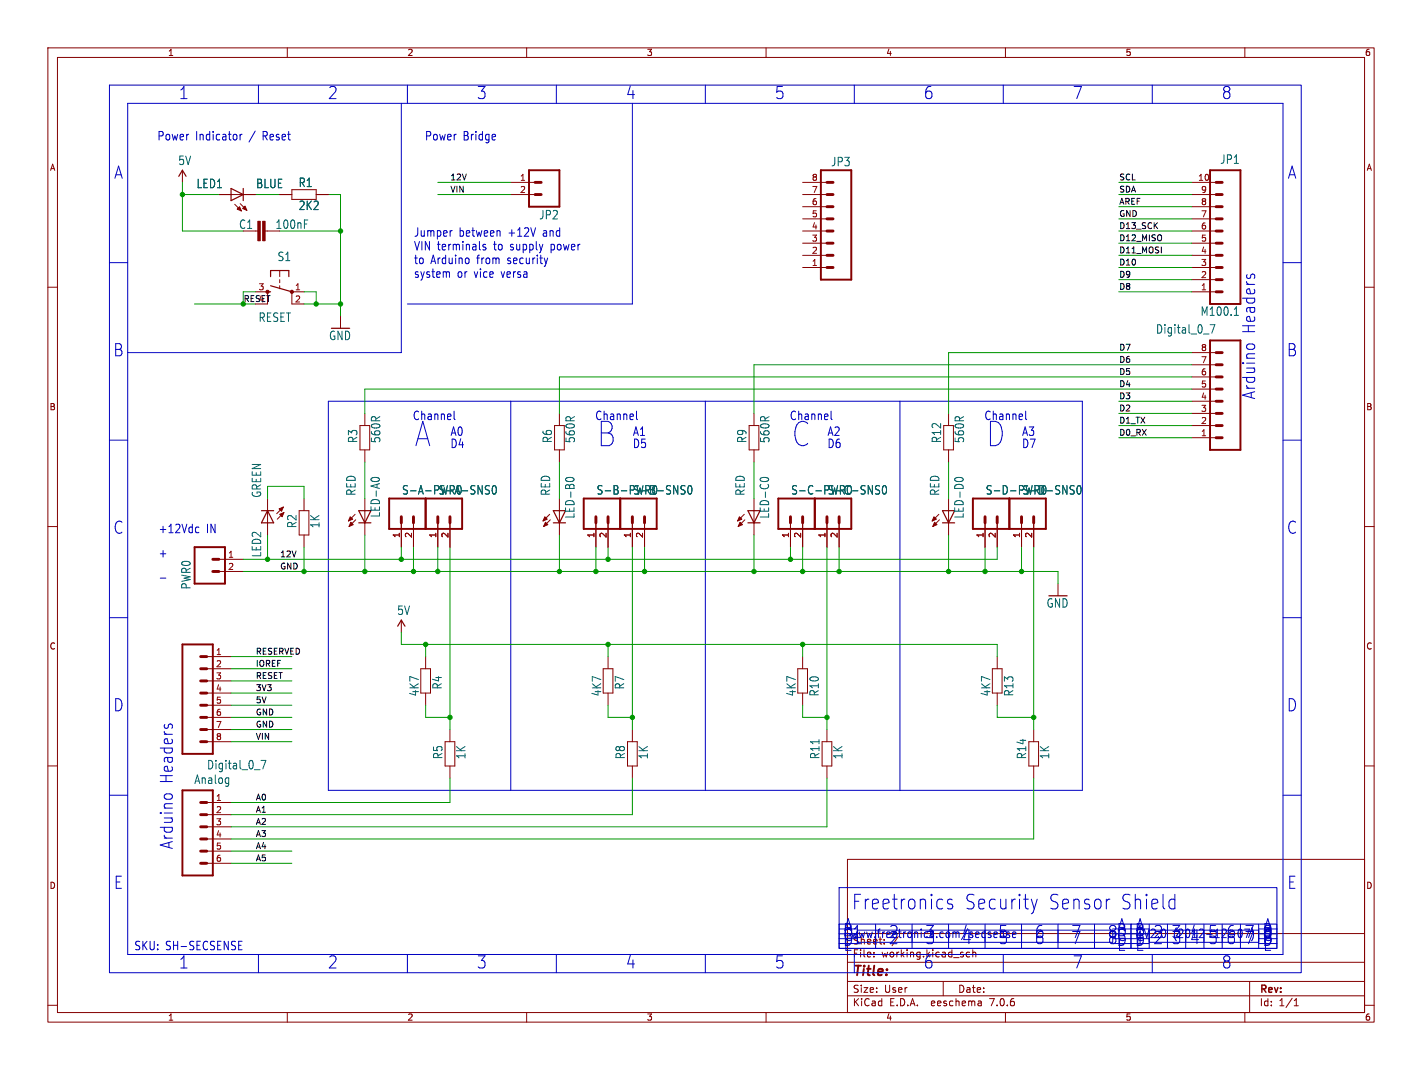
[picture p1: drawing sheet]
<svg xmlns="http://www.w3.org/2000/svg" width="297mm" height="224mm" viewBox="0 0 297 224" stroke-linecap="round" stroke-linejoin="round" font-family="sans-serif">
<g fill="none" stroke="#840000" stroke-width=".21">
<path d="M10 10h277v203.5h-277zM12 12h273v199.5h-273zM60 10v2M110 10v2M160 10v2M210 10v2M260 10v2M38.1 35.6v2.5M61 39.6h5v2.1h-5zM106.7 38.1h5.1M167.6 38.1h5.1M248.9 38.1h5.1"/>
<path d="M10 60h2M45.7 40.6h7.6M49 42.7l1.4 1.4M50.2 42.5l1.4 1.4M50.8 48.3h3M55.4 48.3h3M58.4 40.6h2.6M58.4 56.5v1.3M58.4 58.4v.7M58.4 59.7v.6M66 40.6h2.6M106.7 40.6h5.1"/>
<path d="M167.6 55.9h5.1M167.6 53.3h5.1M167.6 50.8h5.1M167.6 48.3h5.1M167.6 45.7h5.1M167.6 43.2h5.1M167.6 40.6h5.1M248.9 55.9h5.1M248.9 53.3h5.1M248.9 50.8h5.1M248.9 48.3h5.1M248.9 45.7h5.1"/>
<path d="M248.9 43.2h5.1M248.9 40.6h5.1M248.9 58.4h5.1M285 60h2M53.3 61h2.6v2.5M63.5 61h-2.5v2.5h2.5M71.1 66v2.6M248.9 61h5.1M248.9 78.7h5.1M248.9 76.2h5.1M248.9 73.7h5.1M75.2 88.9h2v5.1h-2z"/>
<path d="M76.2 86.4v2.5M76.2 94v2.5M115.8 88.9h2.1v5.1h-2.1zM116.8 86.4v2.5M116.8 94v2.5M156.5 88.9h2v5.1h-2zM157.5 86.4v2.5M157.5 94v2.5M197.1 88.9h2v5.1h-2zM198.1 86.4v2.5M198.1 94v2.5M248.9 88.9h5.1"/>
<path d="M248.9 91.4h5.1M248.9 86.4h5.1M248.9 83.8h5.1M248.9 81.3h5.1M10 110h2M45.7 116.8h5.1M45.7 119.4h5.1M55.9 104.1v7.7M59.2 105.9l-1.4 1.4M59.3 107.1l-1.4 1.4M62.5 106.7h2v5.1h-2zM63.5 104.1v2.6"/>
<path d="M63.5 111.8v2.5M74.2 107.4l-1.4 1.4M74.3 108.6l-1.4 1.4M76.2 104.1v7.7M83.8 109.2v5.1M86.4 109.2v5.1M91.4 109.2v5.1M94 109.2v5.1M114.8 107.4l-1.4 1.4M114.9 108.6l-1.4 1.4M116.8 104.1v7.7M124.5 109.2v5.1"/>
<path d="M127 109.2v5.1M132.1 109.2v5.1M134.6 109.2v5.1M155.4 107.4l-1.3 1.4M155.6 108.6l-1.4 1.4M157.5 104.1v7.7M165.1 109.2v5.1M167.6 109.2v5.1M172.7 109.2v5.1M175.3 109.2v5.1M196.1 107.4l-1.4 1.4M196.2 108.6l-1.4 1.4"/>
<path d="M198.1 104.1v7.7M205.7 109.2v5.1M208.3 109.2v5.1M213.4 109.2v5.1M215.9 109.2v5.1M285 110h2M43.2 139.7h5.1M43.2 137.2h5.1M83.8 129.5v2.6M87.9 139.7h2v5.1h-2zM88.9 137.2v2.5M126 139.7h2v5.1h-2z"/>
<path d="M127 137.2v2.5M166.6 139.7h2.1v5.1h-2.1zM167.6 137.2v2.5M207.3 139.7h2v5.1h-2zM208.3 137.2v2.5M221 121.9v2.6M10 160h2M43.2 144.8h5.1M43.2 142.2h5.1M43.2 147.3h5.1M43.2 149.9h5.1M43.2 152.4h5.1"/>
<path d="M43.2 154.9h5.1M88.9 144.8v2.5M93 154.9h2v5.1h-2zM94 152.4v2.5M127 144.8v2.5M131.1 154.9h2v5.1h-2zM132.1 152.4v2.5M167.6 144.8v2.5M171.7 154.9h2v5.1h-2zM172.7 152.4v2.5M208.3 144.8v2.5M214.9 154.9h2v5.1h-2z"/>
<path d="M215.9 152.4v2.5M285 160h2M43.2 167.6h5.1M43.2 170.2h5.1M43.2 172.7h5.1M43.2 175.3h5.1M43.2 177.8h5.1M94 160v2.6M132.1 160v2.6M172.7 160v2.6M177 179.5h108v32h-108zM215.9 160v2.6"/>
<path d="M43.2 180.3h5.1M177 195h108M182.5 199.8v.1M182.5 199v.1M187.6 195.6l-1.3 2M202.5 199l-.4-.1-.3 .3 .2 .6h.5M203.2 199l.2-.1 .3 .1 .1 .9M203.2 198.4v1.5M10 210h2M60 211.5v2M110 211.5v2M160 211.5v2"/>
<path d="M177 208h108M177 205h108M177 201h108M197 205v3M204.9 209.2l.1 .9M205 210l-.2 .1M205 209.5h-.2M210 211.5v2M260 211.5v2M261 205v6.5M270.3 210.1h.9M270.3 209l.4-.4v1.5"/>
<path d="M285 210h2"/>
</g>
<g fill="none" stroke="#840000" stroke-width=".41">
<path d="M110.5 35.6h6.3v7.6h-6.3zM171.4 35.6h6.4v22.8h-6.4zM252.7 35.6h6.4v27.9h-6.4zM252.7 71.1h6.4v22.9h-6.4zM40.6 114.3h6.4v7.6h-6.4zM81.3 104.1h15.2v6.4h-15.2zM88.9 104.1v6.4M121.9 104.1h15.3v6.4h-15.3zM129.5 104.1v6.4M162.6 104.1h15.2v6.4h-15.2zM170.2 104.1v6.4M203.2 104.1h15.2v6.4h-15.2z"/>
<path d="M210.8 104.1v6.4M38.1 134.6h6.3v22.9h-6.3zM38.1 165.1h6.3v17.8h-6.3z"/>
</g>
<g fill="none" stroke="#840000" stroke-width=".61">
<path d="M111.8 38.1h1.2M172.7 38.1h1.3M254 38.1h1.3M111.8 40.6h1.2M172.7 55.9h1.3M172.7 53.3h1.3M172.7 50.8h1.3M172.7 48.3h1.3M172.7 45.7h1.3M172.7 43.2h1.3M172.7 40.6h1.3M254 55.9h1.3"/>
<path d="M254 53.3h1.3M254 50.8h1.3M254 48.3h1.3M254 45.7h1.3M254 43.2h1.3M254 40.6h1.3M254 58.4h1.3M254 78.7h1.3M254 76.2h1.3M254 73.7h1.3M254 61h1.3M254 91.4h1.3"/>
<path d="M254 88.9h1.3M254 86.4h1.3M254 83.8h1.3M254 81.3h1.3M44.4 116.8h1.3M44.4 119.4h1.3M83.8 107.9v1.3M86.4 107.9v1.3M91.4 107.9v1.3M94 107.9v1.3M124.5 107.9v1.3M127 107.9v1.3"/>
<path d="M132.1 107.9v1.3M134.6 107.9v1.3M165.1 107.9v1.3M167.6 107.9v1.3M172.7 107.9v1.3M175.3 107.9v1.3M205.7 107.9v1.3M208.3 107.9v1.3M213.4 107.9v1.3M215.9 107.9v1.3M41.9 137.2h1.3M41.9 139.7h1.3"/>
<path d="M41.9 142.2h1.3M41.9 144.8h1.3M41.9 147.3h1.3M41.9 149.9h1.3M41.9 152.4h1.3M41.9 154.9h1.3M41.9 167.6h1.3M41.9 170.2h1.3M41.9 172.7h1.3M41.9 175.3h1.3M41.9 177.8h1.3M41.9 180.3h1.3"/>
</g>
<g fill="none" stroke="#006464" stroke-width=".21">
<path d="M63.6 45.9h.7M252.7 67.8h1l-.6 1.8M257.8 65.9h.9M258.1 64.4l.1-.3v1.8M77.5 100.1a1.23 1.23 0 0 1 1.8 0M101.6 101.4l.6 .1M101.9 102.4l.3 .3-.3 .5M103 101.5l.2-.1a1 1 0 0 1 .3 1.7l-.2 .1a1 1 0 0 1-.4-1.6zM118.2 100.4l-.1-.2a1 1 0 0 1 1.6-.3l.2 .2-.1 .3M142.5 102.3l.4 .2 .2 .4-.3 .3h-.4M142.5 101.4l.6 .1M143.9 101.5l.1-.1a1 1 0 0 1 .4 1.7l-.2 .1a1 1 0 0 1-.4-1.6z"/>
<path d="M158.8 100.2a1 1 0 0 1 1.6-.3l.1 .3M183.1 102.3l.5 .2 .1 .4-.3 .3h-.3M183.1 101.4l.6 .1M184.5 101.5l.2-.1a1 1 0 0 1 .3 1.7l-.2 .1a1 1 0 0 1-.4-1.6zM199.4 100.2a1 1 0 0 1 1.6-.3l.2 .3M223.8 102.3l.4 .2 .2 .4-.3 .3h-.4M223.8 101.4l.6 .1M225.2 101.5l.1-.1a1 1 0 0 1 .4 1.7l-.3 .1a1 1 0 0 1-.3-1.6zM54.5 158.8h1l-.6 1.8"/>
</g>
<g fill="none" stroke="#840000" stroke-width=".25">
<path d="M37.3 36.8l.8-1.2 .8 1.2M48.3 39.4l2.5 1.2-2.5 1.3zM50.8 39.4v2.5M56.5 59.7l4.5 1.3M56.5 57.8v-1.3h3.8v1.3M55.9 61h.6M54.6 106.7h2.5M55.9 106.7l1.2 2.5h-2.5zM74.9 109.2h2.6M74.9 106.7h2.6l-1.3 2.5zM115.6 109.2h2.5M115.6 106.7h2.5l-1.3 2.5z"/>
<path d="M156.2 109.2h2.5M156.2 106.7h2.5l-1.2 2.5zM196.8 109.2h2.6M196.8 106.7h2.6l-1.3 2.5zM83.1 130.8l.7-1.3 .8 1.3"/>
</g>
<g fill="#840000" stroke="#840000" stroke-width=".21">
<path d="M154.4 107.9l.5 .6-.8 .3z"/>
<path d="M154.6 109.1l.5 .5-.9 .4z"/>
<path d="M195.1 107.9l.5 .6-.9 .3z"/>
<path d="M195.2 109.1l.5 .5-.9 .4z"/>
<path d="M49.5 43.7l.5-.5 .4 .9z"/>
<path d="M50.7 43.6l.5-.5 .4 .8z"/>
<path d="M54.9 46.2h.5v4.1h-.5z"/>
<path d="M53.8 46.2h.6v4.1h-.6z"/>
<path d="M73.2 107.9l.5 .6-.9 .3z"/>
<path d="M73.3 109.1l.5 .5-.9 .4z"/>
<path d="M58.4 107.4l.9-.3-.4 .8z"/>
<path d="M58.3 106.3l.9-.4-.4 .9z"/>
<path d="M113.8 107.9l.5 .6-.9 .3z"/>
<path d="M113.9 109.1l.5 .5-.9 .4z"/>
<circle cx="61" cy="61" r=".33"/>
<circle cx="55.9" cy="61" r=".33"/>
</g>
<g fill="none" stroke="#0000c2" stroke-width=".21">
<path d="M22.9 17.8h248.9v185.4h-248.9zM54 17.8v3.8M85.1 17.8v3.8M116.2 17.8v3.8M147.3 17.8v3.8M178.4 17.8v3.8M209.5 17.8v3.8M240.7 17.8v3.8M26.7 21.6h241.3v177.8h-241.3zM50.1 28.1v1.1M50.6 28.1h-.3l-.2 .3M83.8 21.6v52.1h-57.1"/>
<path d="M132.1 21.6v41.9h-47M22.9 54.9h3.8M93.7 56.8l.2 .2v.9M94.4 48.2l-.2 .1M97.9 54.1v.8M101.4 51.1l-.3-.1-.2 .3v.2l.5 .2v.4h-.5M114.4 53.9l-.4 1.2M260.5 57.4l-.1 .2M261.2 57.6a.44 .44 0 0 1 .4-.4 .44 .44 0 0 1 .5 .4M268 54.9h3.8M260.4 72.3l.5-.4h.7l.5 .4M22.9 91.9h3.8"/>
<path d="M68.6 83.8h157.5v81.3h-157.5zM94.8 85.9v1.5l.3 .3M106.7 83.8v81.3M132.9 85.9v1.5l.3 .3M147.3 83.8v81.3M173.6 85.9v1.5l.2 .3M188 83.8v81.3M214.2 85.9v1.5l.2 .3M268 91.9h3.8M41 111.2h.5M41 110.2h.5M22.9 129h3.8"/>
<path d="M33.5 120.8h1.1M268 129h3.8M34.4 151.3l-.1 .2M35.2 151.5a.44 .44 0 0 1 .4-.3 .44 .44 0 0 1 .4 .3M22.9 166.1h3.8M34.3 166.2l.5-.4h.7l.5 .4M268 166.1h3.8M49.8 197.5h.5M49.8 198.4h.8M49.8 196.6h.8M54 199.4v3.8M85.1 199.4v3.8"/>
<path d="M116.2 199.4v3.8M147.3 199.4v3.8M175.3 185.4h91.4v12.7h-91.4zM175.3 193h60.9v5.1h-60.9zM178.4 199.4v3.8M179.1 194.3h53.3M179.1 196.8h53.3M182.9 193v5.1M190.5 193v5.1M198.1 193v5.1M198.9 188l-.6-.2a.53 .53 0 0 0-.4 .5 .53 .53 0 0 0 .4 .6h.3a.53 .53 0 0 1 .4 .5 .53 .53 0 0 1-.4 .5l-.7-.2M205.7 193v5.1"/>
<path d="M209.5 199.4v3.8M211.5 195.3l.7-.2-.1-.3-.4-.1-.2 .2v.9h.6M213.4 193v5.1M215.4 187.8l.6 2.1M216 189.9l-.2 .7M216.6 187.8l-.6 2.1M221 193v5.1M228.6 193v5.1M231.6 187.8h.2M236.2 193h30.5v5.1h-30.5zM240 194.3h22.9M240 196.8h22.9"/>
<path d="M240.7 199.4v3.8M244.6 187.8l.8 .2M245.4 189.7l-.8 .2M245.4 186.8v3.1M250.4 195.9h1M251.5 193v3.8M253.9 193.3h-1.1l-.1 1.2"/>
</g>
<g fill="none" stroke="#009600" stroke-width=".21">
<path d="M38.1 38.1v10.2h12.7M91.4 38.1h15.3M233.7 38.1h15.2M38.1 40.6h7.6M53.3 40.6h5.1M58.4 48.3h12.7M68.6 40.6h2.5v25.4M91.4 40.6h15.3M233.7 40.6h15.2M233.7 48.3h15.2M233.7 45.7h15.2M233.7 53.3h15.2"/>
<path d="M233.7 55.9h15.2M233.7 50.8h15.2M233.7 43.2h15.2M233.7 58.4h15.2M53.3 61h-2.5v2.5h-10.2M63.5 63.5h7.6M63.5 61h2.5v2.5M233.7 61h15.2M248.9 73.7h-50.8v12.7M248.9 76.2h-91.4v10.2M248.9 78.7h-132.1v7.7M76.2 96.5v7.6"/>
<path d="M116.8 96.5v7.6M157.5 96.5v7.6M198.1 96.5v7.6M233.7 86.4h15.2M233.7 83.8h15.2M233.7 91.4h15.2M233.7 88.9h15.2M248.9 81.3h-172.7v5.1M50.8 119.4h170.2v2.5M55.9 104.1v-2.5h7.6v2.5M55.9 111.8v5M63.5 114.3v5.1"/>
<path d="M76.2 111.8v7.6M83.8 114.3v2.5M86.4 114.3v5.1M91.4 114.3v5.1M94 114.3v38.1M116.8 111.8v7.6M124.5 114.3v5.1M127 114.3v2.5M132.1 114.3v38.1M134.6 114.3v5.1M157.5 111.8v7.6M165.1 114.3v2.5"/>
<path d="M167.6 114.3v5.1M172.7 114.3v38.1M175.3 114.3v5.1M198.1 111.8v7.6M205.7 114.3v5.1M208.3 114.3v2.5h-157.5M213.4 114.3v5.1M215.9 114.3v38.1M48.3 137.2h12.7M48.3 139.7h12.7M83.8 132.1v2.5h124.5v2.6M88.9 134.6v2.6"/>
<path d="M127 134.6v2.6M167.6 134.6v2.6M48.3 154.9h12.7M48.3 144.8h12.7M48.3 142.2h12.7M48.3 152.4h12.7M48.3 149.9h12.7M48.3 147.3h12.7M88.9 147.3v2.6h5.1M127 147.3v2.6h5.1M167.6 147.3v2.6h5.1M208.3 147.3v2.6h7.6"/>
<path d="M48.3 177.8h12.7M94 162.6v5h-45.7M132.1 162.6v7.6h-83.8M172.7 162.6v10.1h-124.4M215.9 162.6v12.7h-167.6M48.3 180.3h12.7"/>
</g>
<g fill="#009600" stroke="#009600" stroke-width=".21">
<circle cx="83.8" cy="116.8" r=".46"/>
<circle cx="86.4" cy="119.4" r=".46"/>
<circle cx="76.2" cy="119.4" r=".46"/>
<circle cx="50.8" cy="63.5" r=".46"/>
<circle cx="38.1" cy="40.6" r=".46"/>
<circle cx="71.1" cy="48.3" r=".46"/>
<circle cx="71.1" cy="63.5" r=".46"/>
<circle cx="66" cy="63.5" r=".46"/>
<circle cx="63.5" cy="119.4" r=".46"/>
<circle cx="55.9" cy="116.8" r=".46"/>
<circle cx="127" cy="134.6" r=".46"/>
<circle cx="132.1" cy="149.9" r=".46"/>
<circle cx="88.9" cy="134.6" r=".46"/>
<circle cx="91.4" cy="119.4" r=".46"/>
<circle cx="116.8" cy="119.4" r=".46"/>
<circle cx="124.5" cy="119.4" r=".46"/>
<circle cx="94" cy="149.9" r=".46"/>
<circle cx="205.7" cy="119.4" r=".46"/>
<circle cx="213.4" cy="119.4" r=".46"/>
<circle cx="198.1" cy="119.4" r=".46"/>
<circle cx="134.6" cy="119.4" r=".46"/>
<circle cx="127" cy="116.8" r=".46"/>
<circle cx="165.1" cy="116.8" r=".46"/>
<circle cx="157.5" cy="119.4" r=".46"/>
<circle cx="167.6" cy="119.4" r=".46"/>
<circle cx="167.6" cy="134.6" r=".46"/>
<circle cx="175.3" cy="119.4" r=".46"/>
<circle cx="172.7" cy="149.9" r=".46"/>
<circle cx="215.9" cy="149.9" r=".46"/>
</g>
<g font-size="7.1" fill="#0000c2">
<text x="86.4" y="93.7">A</text>
<text x="124.5" y="93.7">B</text>
<text x="165.1" y="93.7">C</text>
<text x="205.7" y="93.7">D</text>
</g>
<g font-size="4.2" fill="#0000c2">
<text x="177.8" y="190.3">Freetronics</text>
<text x="201.3" y="190.3">Security</text>
<text x="218.8" y="190.3">Sensor</text>
<text x="233.8" y="190.3">Shield</text>
</g>
<g font-size="3.5" fill="#0000c2">
<text x="37.3" y="20.9">1</text>
<text x="68.4" y="20.9">2</text>
<text x="99.6" y="20.9">3</text>
<text x="130.7" y="20.9">4</text>
<text x="161.8" y="20.9">5</text>
<text x="192.9" y="20.9">6</text>
<text x="224" y="20.9">7</text>
<text x="255.1" y="20.9">8</text>
<text x="23.8" y="37.6">A</text>
<text x="268.9" y="37.6">A</text>
<text x="262.4" y="69.9" transform="rotate(-90 262.4 69.9)">Headers</text>
<text x="23.6" y="74.7">B</text>
<text x="268.7" y="74.7">B</text>
<text x="262.4" y="83.6" transform="rotate(-90 262.4 83.6)">Arduino</text>
<text x="23.6" y="111.7">C</text>
<text x="268.7" y="111.7">C</text>
<text x="23.6" y="148.8">D</text>
<text x="268.7" y="148.8">D</text>
<text x="36.3" y="163.9" transform="rotate(-90 36.3 163.9)">Headers</text>
<text x="36.3" y="177.6" transform="rotate(-90 36.3 177.6)">Arduino</text>
<text x="23.7" y="185.9">E</text>
<text x="268.8" y="185.9">E</text>
<text x="176" y="197.8">D</text>
<text x="176" y="195.8">B1</text>
<text x="176.2" y="194.8">A</text>
<text x="185.6" y="196.2">2</text>
<text x="193.2" y="196.2">3</text>
<text x="200.8" y="196.2">4</text>
<text x="208.5" y="196.2">5</text>
<text x="216.1" y="197.5">6</text>
<text x="216.1" y="196.2">6</text>
<text x="223.7" y="196.2">7</text>
<text x="231.3" y="197.5">8D</text>
<text x="231.3" y="196.2">8</text>
<text x="233.2" y="195.8">B</text>
<text x="233.2" y="196.8">C</text>
<text x="233.3" y="194.8">A</text>
<text x="237" y="195.8">B</text>
<text x="237" y="197.8">D</text>
<text x="237" y="197.5">1</text>
<text x="237" y="196.2">1</text>
<text x="237.1" y="194.8">A</text>
<text x="240.8" y="197.5">2</text>
<text x="240.8" y="196.2">2</text>
<text x="244.7" y="197.5">3</text>
<text x="244.7" y="196.2">3</text>
<text x="248.5" y="197.5">4</text>
<text x="248.5" y="196.2">4</text>
<text x="252.3" y="197.5">5</text>
<text x="256.1" y="197.5">6</text>
<text x="256.1" y="196.2">6</text>
<text x="259.9" y="196.2">7</text>
<text x="259.9" y="197.5">7</text>
<text x="263.7" y="195.8">B</text>
<text x="263.7" y="196.2">8</text>
<text x="263.7" y="197.5">8</text>
<text x="263.8" y="194.8">A</text>
<text x="37.3" y="202.5">1</text>
<text x="68.4" y="202.5">2</text>
<text x="99.6" y="202.5">3</text>
<text x="130.7" y="202.5">4</text>
<text x="161.8" y="202.5">5</text>
<text x="176.1" y="198.9">E</text>
<text x="192.9" y="202.5">6</text>
<text x="224" y="202.5">7</text>
<text x="255.1" y="202.5">8</text>
<text x="263.8" y="198.9">E</text>
</g>
<text font-size="3.5" fill="#840000" x="193.2" y="197.5">3</text>
<text font-size="2.8" fill="#840000" x="178" y="204.4">Title:</text>
<g font-size="2.5" fill="#0000c2">
<text x="32.8" y="29.5">Power</text>
<text x="40.8" y="29.5">Indicator</text>
<text x="52.1" y="29.5">/</text>
<text x="55" y="29.5">Reset</text>
<text x="88.6" y="29.5">Power</text>
<text x="96.6" y="29.5">Bridge</text>
<text x="86.4" y="49.6">Jumper</text>
<text x="86.4" y="52.4">VIN terminals</text>
<text x="95.8" y="49.6">between</text>
<text x="103.2" y="52.4">to</text>
<text x="106.2" y="49.6">+12V</text>
<text x="106.7" y="52.4">supply</text>
<text x="113.5" y="49.6">and</text>
<text x="115.3" y="52.4">power</text>
<text x="86.4" y="55.3">to</text>
<text x="86.4" y="58.2">system</text>
<text x="89.9" y="55.3">Arduino</text>
<text x="95.4" y="58.2">or</text>
<text x="99" y="58.2">vice</text>
<text x="99.6" y="55.3">from</text>
<text x="104.8" y="58.2">versa</text>
<text x="106.1" y="55.3">security</text>
<text x="86.1" y="87.9">Channel</text>
<text x="124.2" y="87.9">Channel</text>
<text x="164.8" y="87.9">Channel</text>
<text x="205.5" y="87.9">Channel</text>
<text x="94" y="91.2">A0</text>
<text x="94" y="93.7">D4</text>
<text x="132.1" y="93.7">D5</text>
<text x="132.1" y="91.2">A1</text>
<text x="172.7" y="93.7">D6</text>
<text x="172.7" y="91.2">A2</text>
<text x="213.4" y="93.7">D7</text>
<text x="213.4" y="91.2">A3</text>
<text x="33" y="111.5">+12Vdc</text>
<text x="43" y="111.5">IN</text>
<text x="33" y="116.6">+</text>
<text x="177.5" y="196.1">www.freetronics.com/secsense</text>
<text x="27.9" y="198.6">SKU: SH-SECSENSE</text>
</g>
<g font-size="2.5" fill="#006464">
<text x="37.1" y="34.7">5V</text>
<text x="173.5" y="34.9">JP3</text>
<text x="254.8" y="34.4">JP1</text>
<text x="40.9" y="39.5">LED1</text>
<text x="53.4" y="39.5">BLUE</text>
<text x="62.3" y="39.3">R1</text>
<text x="62.3" y="44.1">2K2</text>
<text x="112.5" y="46">JP2</text>
<text x="49.8" y="48">C1</text>
<text x="57.5" y="48">100nF</text>
<text x="57.9" y="54.8">S1</text>
<text x="53.9" y="67.5">RESET</text>
<text x="68.6" y="71.3">GND</text>
<text x="241.4" y="69.9">Digital_0_7</text>
<text x="250.7" y="66.2">M100.1</text>
<text x="74.8" y="92.7" transform="rotate(-90 74.8 92.7)">R3</text>
<text x="79.6" y="92.7" transform="rotate(-90 79.6 92.7)">560R</text>
<text x="115.5" y="92.7" transform="rotate(-90 115.5 92.7)">R6</text>
<text x="120.3" y="92.7" transform="rotate(-90 120.3 92.7)">560R</text>
<text x="156.1" y="92.7" transform="rotate(-90 156.1 92.7)">R9</text>
<text x="160.9" y="92.7" transform="rotate(-90 160.9 92.7)">560R</text>
<text x="196.8" y="92.7" transform="rotate(-90 196.8 92.7)">R12</text>
<text x="201.6" y="92.7" transform="rotate(-90 201.6 92.7)">560R</text>
<text x="54.8" y="104.1" transform="rotate(-90 54.8 104.1)">GREEN</text>
<text x="74.5" y="103.7" transform="rotate(-90 74.5 103.7)">RED</text>
<text x="83.9" y="103.5">S-A-PWR0</text>
<text x="91.5" y="103.5">S-A-SNS0</text>
<text x="115.1" y="103.7" transform="rotate(-90 115.1 103.7)">RED</text>
<text x="124.5" y="103.5">S-B-PWR0</text>
<text x="132.1" y="103.5">S-B-SNS0</text>
<text x="155.8" y="103.7" transform="rotate(-90 155.8 103.7)">RED</text>
<text x="165.2" y="103.5">S-C-PWR0</text>
<text x="172.8" y="103.5">S-C-SNS0</text>
<text x="196.4" y="103.7" transform="rotate(-90 196.4 103.7)">RED</text>
<text x="205.8" y="103.5">S-D-PWR0</text>
<text x="213.4" y="103.5">S-D-SNS0</text>
<text x="62.1" y="110.4" transform="rotate(-90 62.1 110.4)">R2</text>
<text x="66.9" y="110.4" transform="rotate(-90 66.9 110.4)">1K</text>
<text x="79.6" y="108.2" transform="rotate(-90 79.6 108.2)">LED-A0</text>
<text x="120.2" y="108.4" transform="rotate(-90 120.2 108.4)">LED-B0</text>
<text x="160.8" y="108.4" transform="rotate(-90 160.8 108.4)">LED-C0</text>
<text x="201.5" y="108.4" transform="rotate(-90 201.5 108.4)">LED-D0</text>
<text x="54.8" y="116.5" transform="rotate(-90 54.8 116.5)">LED2</text>
<text x="40" y="123.2" transform="rotate(-90 40 123.2)">PWR0</text>
<text x="82.9" y="128.7">5V</text>
<text x="218.5" y="127.1">GND</text>
<text x="87.7" y="145.6" transform="rotate(-90 87.7 145.6)">4K7</text>
<text x="92.5" y="144.1" transform="rotate(-90 92.5 144.1)">R4</text>
<text x="125.8" y="145.6" transform="rotate(-90 125.8 145.6)">4K7</text>
<text x="130.6" y="144.1" transform="rotate(-90 130.6 144.1)">R7</text>
<text x="166.4" y="145.6" transform="rotate(-90 166.4 145.6)">4K7</text>
<text x="171.2" y="145.6" transform="rotate(-90 171.2 145.6)">R10</text>
<text x="207.1" y="145.6" transform="rotate(-90 207.1 145.6)">4K7</text>
<text x="211.9" y="145.6" transform="rotate(-90 211.9 145.6)">R13</text>
<text x="43.1" y="160.9">Digital_0_7</text>
<text x="92.6" y="158.7" transform="rotate(-90 92.6 158.7)">R5</text>
<text x="97.4" y="158.7" transform="rotate(-90 97.4 158.7)">1K</text>
<text x="130.7" y="158.7" transform="rotate(-90 130.7 158.7)">R8</text>
<text x="135.5" y="158.7" transform="rotate(-90 135.5 158.7)">1K</text>
<text x="171.4" y="158.7" transform="rotate(-90 171.4 158.7)">R11</text>
<text x="176.2" y="158.7" transform="rotate(-90 176.2 158.7)">1K</text>
<text x="214.5" y="158.7" transform="rotate(-90 214.5 158.7)">R14</text>
<text x="219.3" y="158.7" transform="rotate(-90 219.3 158.7)">1K</text>
<text x="40.5" y="164">Analog</text>
</g>
<g font-size="2.1" fill="#0000c2">
<text x="178" y="197.5">Sheet:</text>
<text x="186.2" y="197.5">/</text>
</g>
<g font-size="2.1" fill="#840000">
<text x="178" y="200.2">File:</text>
<text x="184.1" y="200.2">working.kicad_sch</text>
<text x="178" y="207.6">Size:</text>
<text x="184.7" y="207.6">User</text>
<text x="200" y="207.6">Date:</text>
<text x="263" y="207.8">Rev:</text>
<text x="178" y="210.4">KiCad</text>
<text x="185.7" y="210.4">E.D.A.</text>
<text x="194.6" y="210.4">eeschema</text>
<text x="207" y="210.4">7.0.6</text>
<text x="263" y="210.4">Id:</text>
<text x="267.1" y="210.4">1/1</text>
</g>
<g font-size="1.8" fill="#840000">
<text x="35" y="11.9">1</text>
<text x="85" y="11.9">2</text>
<text x="135" y="11.9">3</text>
<text x="185" y="11.9">4</text>
<text x="235" y="11.9">5</text>
<text x="285" y="11.9">6</text>
<text x="10.3" y="35.9">A</text>
<text x="285.3" y="35.9">A</text>
<text x="10.3" y="85.9">B</text>
<text x="285.3" y="85.9">B</text>
<text x="10.3" y="135.9">C</text>
<text x="285.3" y="135.9">C</text>
<text x="10.3" y="185.9">D</text>
<text x="285.3" y="185.9">D</text>
<text x="35" y="213.4">1</text>
<text x="85" y="213.4">2</text>
<text x="135" y="213.4">3</text>
<text x="185" y="213.4">4</text>
<text x="235" y="213.4">5</text>
<text x="285" y="213.4">6</text>
</g>
<g font-size="1.8" fill="#a90000">
<text x="108.5" y="37.8">1</text>
<text x="108.5" y="40.4">2</text>
<text x="169.5" y="40.4">7</text>
<text x="169.5" y="37.8">8</text>
<text x="250.1" y="37.8">10</text>
<text x="250.8" y="40.4">9</text>
<text x="169.5" y="45.5">5</text>
<text x="169.5" y="42.9">6</text>
<text x="250.8" y="45.5">7</text>
<text x="250.8" y="42.9">8</text>
<text x="169.5" y="53.1">2</text>
<text x="169.5" y="50.5">3</text>
<text x="169.5" y="48">4</text>
<text x="250.8" y="53.1">4</text>
<text x="250.8" y="50.5">5</text>
<text x="250.8" y="48">6</text>
<text x="169.5" y="55.6">1</text>
<text x="250.8" y="58.2">2</text>
<text x="250.8" y="55.6">3</text>
<text x="53.9" y="60.7">3</text>
<text x="61.5" y="60.7">1</text>
<text x="61.5" y="63.2">2</text>
<text x="250.8" y="60.7">1</text>
<text x="250.8" y="75.9">7</text>
<text x="250.8" y="73.4">8</text>
<text x="250.8" y="83.6">4</text>
<text x="250.8" y="81">5</text>
<text x="250.8" y="78.5">6</text>
<text x="250.8" y="88.6">2</text>
<text x="250.8" y="86.1">3</text>
<text x="250.8" y="91.2">1</text>
<text x="83.6" y="112.5" transform="rotate(-90 83.6 112.5)">1</text>
<text x="86.1" y="112.5" transform="rotate(-90 86.1 112.5)">2</text>
<text x="91.2" y="112.5" transform="rotate(-90 91.2 112.5)">1</text>
<text x="93.7" y="112.5" transform="rotate(-90 93.7 112.5)">2</text>
<text x="124.2" y="112.5" transform="rotate(-90 124.2 112.5)">1</text>
<text x="126.7" y="112.5" transform="rotate(-90 126.7 112.5)">2</text>
<text x="131.8" y="112.5" transform="rotate(-90 131.8 112.5)">1</text>
<text x="134.4" y="112.5" transform="rotate(-90 134.4 112.5)">2</text>
<text x="164.8" y="112.5" transform="rotate(-90 164.8 112.5)">1</text>
<text x="167.4" y="112.5" transform="rotate(-90 167.4 112.5)">2</text>
<text x="172.5" y="112.5" transform="rotate(-90 172.5 112.5)">1</text>
<text x="175" y="112.5" transform="rotate(-90 175 112.5)">2</text>
<text x="205.5" y="112.5" transform="rotate(-90 205.5 112.5)">1</text>
<text x="208" y="112.5" transform="rotate(-90 208 112.5)">2</text>
<text x="213.1" y="112.5" transform="rotate(-90 213.1 112.5)">1</text>
<text x="215.6" y="112.5" transform="rotate(-90 215.6 112.5)">2</text>
<text x="47.6" y="116.6">1</text>
<text x="47.6" y="119.1">2</text>
<text x="45" y="136.9">1</text>
<text x="45" y="139.4">2</text>
<text x="45" y="142">3</text>
<text x="45" y="144.5">4</text>
<text x="45" y="147.1">5</text>
<text x="45" y="149.6">6</text>
<text x="45" y="152.1">7</text>
<text x="45" y="154.7">8</text>
<text x="45" y="167.4">1</text>
<text x="45" y="169.9">2</text>
<text x="45" y="172.5">3</text>
<text x="45" y="175">4</text>
<text x="45" y="177.5">5</text>
<text x="45" y="180.1">6</text>
</g>
<text font-size="1.8" fill="#0f0f0f" x="53.9" y="63.2">4</text>
<g font-size="1.7" fill="#0f0f0f">
<text x="94" y="37.8">12V</text>
<text x="94" y="40.3">VIN</text>
<text x="233.7" y="37.8">SCL</text>
<text x="233.7" y="40.3">SDA</text>
<text x="233.7" y="42.8">AREF</text>
<text x="233.7" y="47.9">D13_SCK</text>
<text x="233.7" y="45.4">GND</text>
<text x="233.7" y="50.5">D12_MISO</text>
<text x="233.7" y="53">D11_MOSI</text>
<text x="233.7" y="58.1">D9</text>
<text x="233.7" y="55.5">D10</text>
<text x="233.7" y="60.6">D8</text>
<text x="233.7" y="73.3">D7</text>
<text x="233.7" y="75.9">D6</text>
<text x="233.7" y="78.4">D5</text>
<text x="233.7" y="83.5">D3</text>
<text x="233.7" y="80.9">D4</text>
<text x="233.7" y="88.6">D1_TX</text>
<text x="233.7" y="86">D2</text>
<text x="233.7" y="91.1">D0_RX</text>
<text x="58.4" y="116.5">12V</text>
<text x="58.4" y="119">GND</text>
<text x="53.3" y="136.8">RESERVED</text>
<text x="53.3" y="139.4">IOREF</text>
<text x="53.3" y="141.9">RESET</text>
<text x="53.3" y="147">5V</text>
<text x="53.3" y="144.4">3V3</text>
<text x="53.3" y="149.5">GND</text>
<text x="53.3" y="152.1">GND</text>
<text x="53.3" y="154.6">VIN</text>
<text x="53.3" y="167.3">A0</text>
<text x="53.3" y="172.4">A2</text>
<text x="53.3" y="169.8">A1</text>
<text x="53.3" y="180">A5</text>
<text x="53.3" y="174.9">A3</text>
<text x="53.3" y="177.5">A4</text>
</g>
<text font-size="1.7" fill="#009600" x="50.8" y="63.2">RESET</text>
</svg>
